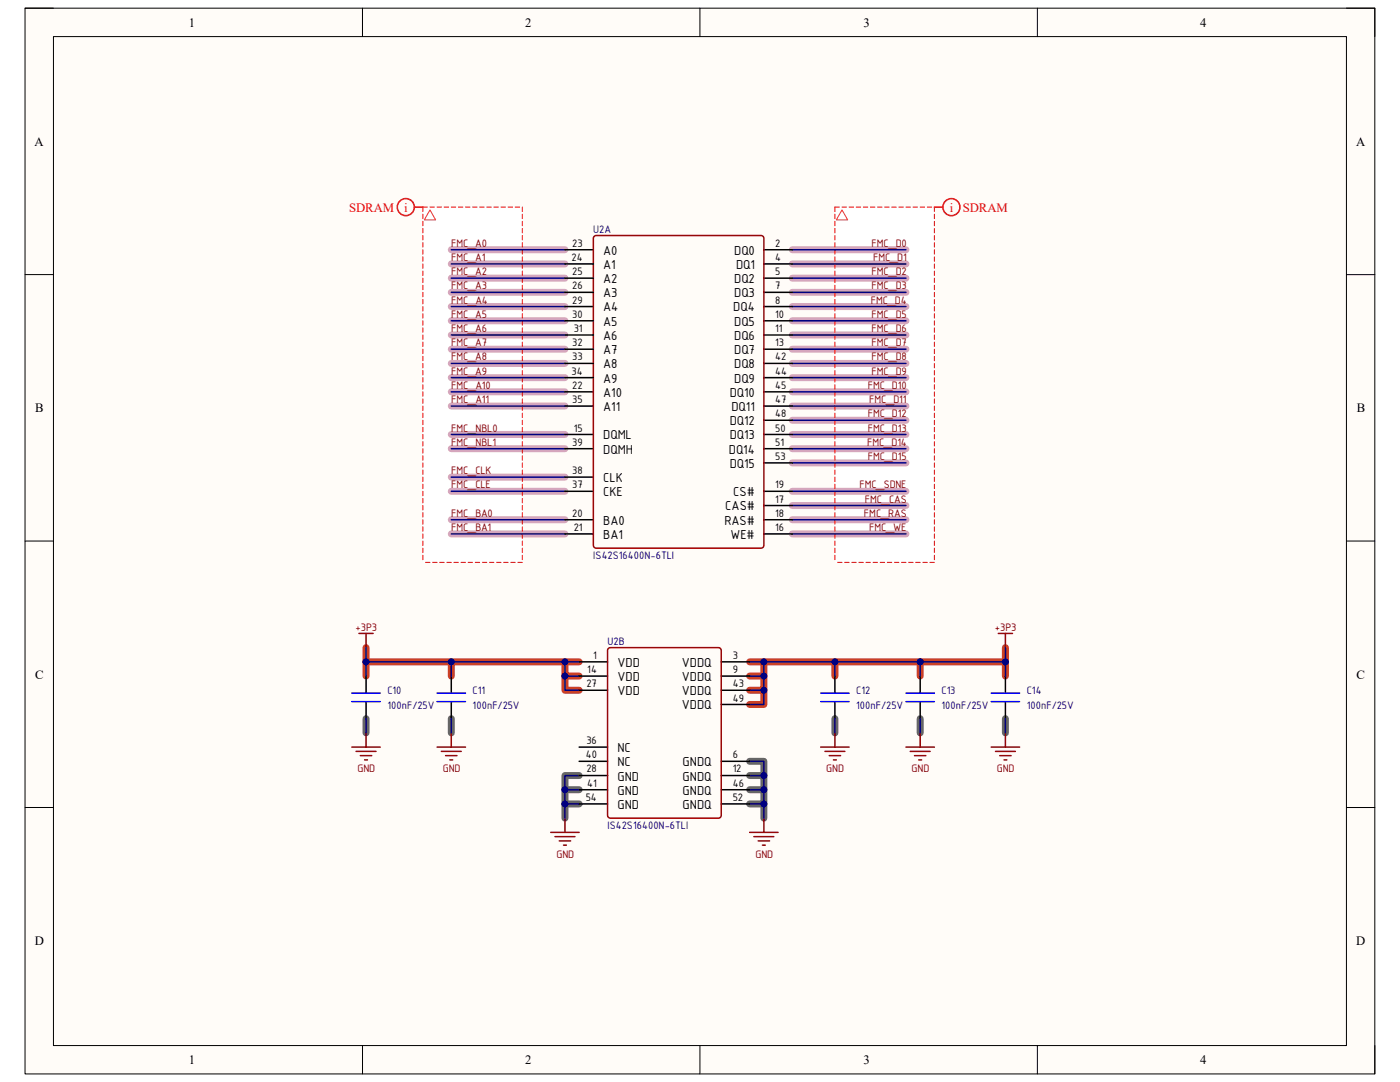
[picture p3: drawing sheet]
<svg xmlns="http://www.w3.org/2000/svg" width="279mm" height="216mm" viewBox="0 0 279 216" stroke-linecap="round" stroke-linejoin="round" font-family="sans-serif">
<path d="M5 1.6h269.4v212.7h-269.4z" fill-rule="evenodd" fill="#fffcf8"/>
<path d="M5 1.6h269.4v212.7h-269.4z" fill="none" stroke="#000" stroke-width=".2"/>
<path d="M10.7 7.3h258v201.3h-258z" fill-rule="evenodd" fill="#fffcf8"/>
<g fill="none" stroke="#000" stroke-width=".2">
<path d="M5 1.6h5.7M10.7 7.3h258v201.3h-258zM72.3 1.6v5.7M139.7 1.6v5.7M207 1.6v5.7M268.7 1.6h5.7v5.7M5 54.8h5.7M268.7 54.8h5.7M5 108h5.7M268.7 108h5.7M5 161.1h5.7M268.7 161.1h5.7"/>
<path d="M72.3 208.6v5.7M139.7 208.6v5.7M207 208.6v5.7M274.4 208.6v5.7"/>
</g>
<g fill="#fff">
<path d="M84.4 41.3h19.8v70.9h-19.8z" fill-rule="evenodd"/>
<path d="M166.6 41.3h19.9v70.9h-19.9z" fill-rule="evenodd"/>
</g>
<g fill="none" stroke="#d5a6bd" stroke-width="1.4">
<path d="M90.1 49.8h22.6M90.1 52.7h22.6M90.1 55.5h22.6M90.1 58.3h22.6M158.1 49.8h22.7M158.1 52.7h22.7M158.1 58.3h22.7M158.1 55.5h22.7M90.1 61.2h22.6M90.1 64h22.6M90.1 66.8h22.6M90.1 69.7h22.6"/>
<path d="M90.1 72.5h22.6M90.1 75.4h22.6M90.1 78.2h22.6M158.1 61.2h22.7M158.1 64h22.7M158.1 66.8h22.7M158.1 69.7h22.7M158.1 72.5h22.7M158.1 75.4h22.7M158.1 78.2h22.7M90.1 81h22.6M90.1 86.7h22.6"/>
<path d="M90.1 89.5h22.6M90.1 95.2h22.6M90.1 98h22.6M158.1 81h22.7M158.1 86.7h22.7M158.1 98h22.7M158.1 83.9h22.7M158.1 89.5h22.7M158.1 92.4h22.7M90.1 103.7h22.6M90.1 106.5h22.6M158.1 103.7h22.7"/>
<path d="M158.1 106.5h22.7M158.1 100.9h22.7"/>
</g>
<g fill="none" stroke="#cc4125" stroke-width="1.4">
<path d="M73.1 132.1h42.5M73.1 129.2v5.7M90.1 132.1v2.8M112.7 132.1v2.8h2.9M112.7 134.9v2.8h2.9M149.6 134.9h2.8M149.6 132.1h34M152.4 132.1v5.6h-2.8M152.4 137.7v2.9h-2.8M166.6 132.1v2.8M183.6 132.1v2.8M200.6 129.2v2.9h-17"/>
<path d="M200.6 132.1v2.8"/>
</g>
<path d="M73.1 143.4v2.8M90.1 143.4v2.8M112.7 157.6h2.9M115.6 154.7h-2.9v8.6M149.6 151.9h2.8v11.4M149.6 157.6h2.8M149.6 154.7h2.8M166.6 143.4v2.8M183.6 143.4v2.8M200.6 143.4v2.8M112.7 160.4h2.9M149.6 160.4h2.8" fill="none" stroke="#666" stroke-width="1.4"/>
<path d="M73.1 134.9v3.4M90.1 134.9v3.4M166.6 134.9v3.4M183.6 134.9v3.4M200.6 134.9v3.4M73.1 140v3.4M90.1 140v3.4M166.6 140v3.4M183.6 140v3.4M200.6 140v3.4" fill="none" stroke="#000" stroke-width=".3"/>
<path d="M70.2 138.3h5.7M87.2 138.3h5.7M163.8 138.3h5.7M180.8 138.3h5.7M197.8 138.3h5.7M70.2 140h5.7M87.2 140h5.7M163.8 140h5.7M180.8 140h5.7M197.8 140h5.7" fill="none" stroke="#00f" stroke-width=".3"/>
<g fill="none" stroke="#800000" stroke-width=".3">
<path d="M71.6 126.4h2.9M73.1 126.4v2.8M199.2 126.4h2.9M200.6 126.4v2.8M70.2 149.1h5.7M71.1 149.9h3.9M71.9 150.8h2.3M72.8 151.6h.5M73.1 146.2v2.9M87.2 149.1h5.7M88.1 149.9h3.9M88.9 150.8h2.3"/>
<path d="M89.8 151.6h.5M90.1 146.2v2.9M163.8 149.1h5.7M164.6 149.9h4M165.5 150.8h2.3M166.3 151.6h.6M166.6 146.2v2.9M180.8 149.1h5.7M181.7 149.9h3.9M182.5 150.8h2.3M183.4 151.6h.5M183.6 146.2v2.9"/>
<path d="M197.8 149.1h5.7M198.7 149.9h3.9M199.5 150.8h2.3M200.4 151.6h.5M200.6 146.2v2.9M109.9 166.1h5.7M110.8 166.9h3.9M111.6 167.8h2.3M112.5 168.6h.5M112.7 163.3v2.8M149.6 166.1h5.7M150.5 166.9h3.9"/>
<path d="M151.3 167.8h2.3M152.2 168.6h.5M152.4 163.3v2.8"/>
</g>
<g fill="none" stroke="#f00" stroke-width=".2">
<path d="M84.4 42.7v.9M84.4 44.2v.8M84.4 45.6v.9M84.4 47v.9M84.4 48.4v.9M84.4 49.8v.9M84.4 51.2v.9M84.4 52.7v.9M84.4 54.1v.9M84.4 55.5v.9M84.4 56.9v.9M84.4 58.3v.9"/>
<path d="M84.4 59.8v.8M85.3 41.3h-.9v.9M85.8 41.3h.9M87.2 41.3h.9M88.6 41.3h.9M90.1 41.3h.8M91.5 41.3h.9M92.9 41.3h.9M94.3 41.3h.9M95.7 41.3h.9M97.1 41.3h.9M98.6 41.3h.9"/>
<path d="M100 41.3h.9M101.4 41.3h.9M102.8 41.3h.9M104.2 41.3v.9M104.2 42.7v.9M104.2 44.2v.8M104.2 45.6v.9M104.2 47v.9M104.2 48.4v.9M104.2 49.8v.9M104.2 51.2v.9M104.2 52.7v.9"/>
<path d="M104.2 54.1v.9M104.2 55.5v.9M104.2 56.9v.9M104.2 58.3v.9M104.2 59.8v.8M166.6 42.7v.9M166.6 44.2v.8M166.6 45.6v.9M166.6 47v.9M166.6 48.4v.9M166.6 49.8v.9M166.6 51.2v.9"/>
<path d="M166.6 52.7v.9M166.6 54.1v.9M166.6 55.5v.9M166.6 56.9v.9M166.6 58.3v.9M166.6 59.8v.8M167.5 41.3h-.9v.9M168 41.3h.9M169.5 41.3h.8M170.9 41.3h.9M172.3 41.3h.9M173.7 41.3h.9"/>
<path d="M175.1 41.3h.9M176.6 41.3h.8M178 41.3h.9M179.4 41.3h.9M180.8 41.3h.9M182.2 41.3h.9M183.6 41.3h.9M185.1 41.3h.8M186.5 41.3v.9M186.5 42.7v.9M186.5 44.2v.9M186.5 45.6v.9"/>
<path d="M186.5 47v.9M186.5 48.4v.9M186.5 49.8v.9M186.5 51.3v.8M186.5 52.7v.9M186.5 54.1v.9M186.5 55.5v.9M186.5 56.9v.9M186.5 58.3v.9M186.5 59.8v.8M84.4 61.2v.9M84.4 62.6v.9"/>
<path d="M84.4 64v.9M84.4 65.4v.9M84.4 66.8v.9M84.4 68.3v.8M84.4 69.7v.9M84.4 71.1v.9M84.4 72.5v.9M84.4 73.9v.9M84.4 75.4v.8M84.4 76.8v.9M84.4 78.2v.9M84.4 79.6v.9"/>
<path d="M104.2 61.2v.9M104.2 62.6v.9M104.2 64v.9M104.2 65.4v.9M104.2 66.8v.9M104.2 68.3v.8M104.2 69.7v.9M104.2 71.1v.9M104.2 72.5v.9M104.2 73.9v.9M104.2 75.4v.8M104.2 76.8v.9"/>
<path d="M104.2 78.2v.9M104.2 79.6v.9M166.6 61.2v.9M166.6 62.6v.9M166.6 64v.9M166.6 65.4v.9M166.6 66.8v.9M166.6 68.3v.8M166.6 69.7v.9M166.6 71.1v.9M166.6 72.5v.9M166.6 73.9v.9"/>
<path d="M166.6 75.4v.8M166.6 76.8v.9M166.6 78.2v.9M166.6 79.6v.9M186.5 61.2v.9M186.5 62.6v.9M186.5 64v.9M186.5 65.4v.9M186.5 66.8v.9M186.5 68.3v.9M186.5 69.7v.9M186.5 71.1v.9"/>
<path d="M186.5 72.5v.9M186.5 73.9v.9M186.5 75.4v.8M186.5 76.8v.9M186.5 78.2v.9M186.5 79.6v.9M84.4 81v.9M84.4 82.4v.9M84.4 83.9v.8M84.4 85.3v.9M84.4 86.7v.9M84.4 88.1v.9"/>
<path d="M84.4 89.5v.9M84.4 90.9v.9M84.4 92.4v.8M84.4 93.8v.9M84.4 95.2v.9M84.4 96.6v.9M84.4 98v.9M84.4 99.5v.8M104.2 81v.9M104.2 82.4v.9M104.2 83.9v.8M104.2 85.3v.9"/>
<path d="M104.2 86.7v.9M104.2 88.1v.9M104.2 89.5v.9M104.2 90.9v.9M104.2 92.4v.8M104.2 93.8v.9M104.2 95.2v.9M104.2 96.6v.9M104.2 98v.9M104.2 99.5v.8M166.6 81v.9M166.6 82.4v.9"/>
<path d="M166.6 83.9v.8M166.6 85.3v.9M166.6 86.7v.9M166.6 88.1v.9M166.6 89.5v.9M166.6 90.9v.9M166.6 92.4v.8M166.6 93.8v.9M166.6 95.2v.9M166.6 96.6v.9M166.6 98v.9M166.6 99.5v.8"/>
<path d="M186.5 81v.9M186.5 82.4v.9M186.5 83.9v.9M186.5 85.3v.9M186.5 86.7v.9M186.5 88.1v.9M186.5 89.5v.9M186.5 91v.8M186.5 92.4v.8M186.5 93.8v.9M186.5 95.2v.9M186.5 96.6v.9"/>
<path d="M186.5 98v.9M186.5 99.5v.8M84.4 100.9v.9M84.4 102.3v.9M84.4 103.7v.9M84.4 105.1v.9M84.4 106.5v.9M84.4 108v.8M84.4 109.4v.9M84.4 110.8v.9M84.9 112.2h.9M86.3 112.2h.9"/>
<path d="M87.8 112.2h.8M89.2 112.2h.9M90.6 112.2h.9M92 112.2h.9M93.4 112.2h.9M94.8 112.2h.9M96.3 112.2h.8M97.7 112.2h.9M99.1 112.2h.9M100.5 112.2h.9M101.9 112.2h.9M103.4 112.2h.8"/>
<path d="M104.2 100.9v.9M104.2 102.3v.9M104.2 103.7v.9M104.2 105.1v.9M104.2 106.5v.9M104.2 108v.8M104.2 109.4v.9M104.2 110.8v.9M166.6 100.9v.9M166.6 102.3v.9M166.6 103.7v.9M166.6 105.1v.9"/>
<path d="M166.6 106.5v.9M166.6 108v.8M166.6 109.4v.9M166.6 110.8v.9M167.2 112.2h.8M168.6 112.2h.9M170 112.2h.9M171.4 112.2h.9M172.8 112.2h.9M174.2 112.2h.9M175.7 112.2h.9M177.1 112.2h.9"/>
<path d="M178.5 112.2h.9M179.9 112.2h.9M181.3 112.2h.9M182.8 112.2h.8M184.2 112.2h.9M185.6 112.2h.9M186.5 100.9v.9M186.5 102.3v.9M186.5 103.7v.9M186.5 105.1v.9M186.5 106.5v.9M186.5 108v.8"/>
<path d="M186.5 109.4v.9M186.5 110.8v.9"/>
</g>
<path d="M85.8 41.9l1.1 2h-2.2zM168 41.9l1.2 2h-2.3z" fill="none" stroke="#f33" stroke-width=".2"/>
<g fill="none" stroke="#f00" stroke-width=".3">
<path d="M82.7 41.3h1.7M186.5 41.3h1.7"/>
<circle cx="81" cy="41.3" r="1.7"/>
<circle cx="189.9" cy="41.3" r="1.7"/>
</g>
<g fill="none" stroke="#000080" stroke-width=".3">
<path d="M90.1 49.8h22.6M90.1 52.7h22.6M90.1 55.5h22.6M90.1 58.3h22.6M158.1 49.8h22.7M158.1 52.7h22.7M158.1 58.3h22.7M158.1 55.5h22.7M90.1 61.2h22.6M90.1 64h22.6M90.1 66.8h22.6M90.1 69.7h22.6"/>
<path d="M90.1 72.5h22.6M90.1 75.4h22.6M90.1 78.2h22.6M158.1 61.2h22.7M158.1 64h22.7M158.1 66.8h22.7M158.1 69.7h22.7M158.1 72.5h22.7M158.1 75.4h22.7M158.1 78.2h22.7M90.1 81h22.6M90.1 86.7h22.6"/>
<path d="M90.1 89.5h22.6M90.1 95.2h22.6M90.1 98h22.6M158.1 81h22.7M158.1 86.7h22.7M158.1 98h22.7M158.1 83.9h22.7M158.1 89.5h22.7M158.1 92.4h22.7M90.1 103.7h22.6M90.1 106.5h22.6M158.1 103.7h22.7"/>
<path d="M158.1 106.5h22.7M158.1 100.9h22.7M73.1 132.1v2.8"/>
</g>
<circle cx="73" cy="132.1" r=".57" fill="#000080"/>
<circle cx="73" cy="132.1" r=".57" fill="none" stroke="#000080" stroke-width=".2"/>
<path d="M73.1 132.1h42.5" fill="none" stroke="#000080" stroke-width=".3"/>
<circle cx="73" cy="132.1" r=".57" fill="#000080"/>
<circle cx="73" cy="132.1" r=".57" fill="none" stroke="#000080" stroke-width=".2"/>
<circle cx="90.1" cy="132.1" r=".57" fill="#000080"/>
<circle cx="90.1" cy="132.1" r=".57" fill="none" stroke="#000080" stroke-width=".2"/>
<circle cx="112.7" cy="132.1" r=".57" fill="#000080"/>
<circle cx="112.7" cy="132.1" r=".57" fill="none" stroke="#000080" stroke-width=".2"/>
<path d="M112.7 132.1v2.8h2.9" fill="none" stroke="#000080" stroke-width=".3"/>
<circle cx="112.7" cy="134.9" r=".57" fill="#000080"/>
<circle cx="112.7" cy="134.9" r=".57" fill="none" stroke="#000080" stroke-width=".2"/>
<circle cx="112.7" cy="132.1" r=".57" fill="#000080"/>
<circle cx="112.7" cy="132.1" r=".57" fill="none" stroke="#000080" stroke-width=".2"/>
<path d="M112.7 134.9v2.8h2.9" fill="none" stroke="#000080" stroke-width=".3"/>
<circle cx="112.7" cy="134.9" r=".57" fill="#000080"/>
<circle cx="112.7" cy="134.9" r=".57" fill="none" stroke="#000080" stroke-width=".2"/>
<path d="M73.1 129.2v2.9M73.1 143.4v2.8" fill="none" stroke="#000080" stroke-width=".3"/>
<circle cx="73" cy="132.1" r=".57" fill="#000080"/>
<circle cx="73" cy="132.1" r=".57" fill="none" stroke="#000080" stroke-width=".2"/>
<path d="M90.1 132.1v2.8M90.1 143.4v2.8" fill="none" stroke="#000080" stroke-width=".3"/>
<circle cx="90.1" cy="132.1" r=".57" fill="#000080"/>
<circle cx="90.1" cy="132.1" r=".57" fill="none" stroke="#000080" stroke-width=".2"/>
<path d="M115.6 154.7h-2.9v8.6" fill="none" stroke="#000080" stroke-width=".3"/>
<circle cx="112.7" cy="160.4" r=".57" fill="#000080"/>
<circle cx="112.7" cy="160.4" r=".57" fill="none" stroke="#000080" stroke-width=".2"/>
<circle cx="112.7" cy="157.6" r=".57" fill="#000080"/>
<circle cx="112.7" cy="157.6" r=".57" fill="none" stroke="#000080" stroke-width=".2"/>
<path d="M112.7 157.6h2.9" fill="none" stroke="#000080" stroke-width=".3"/>
<circle cx="112.7" cy="157.6" r=".57" fill="#000080"/>
<circle cx="112.7" cy="157.6" r=".57" fill="none" stroke="#000080" stroke-width=".2"/>
<path d="M112.7 160.4h2.9" fill="none" stroke="#000080" stroke-width=".3"/>
<circle cx="112.7" cy="160.4" r=".57" fill="#000080"/>
<circle cx="112.7" cy="160.4" r=".57" fill="none" stroke="#000080" stroke-width=".2"/>
<path d="M183.6 132.1v2.8" fill="none" stroke="#000080" stroke-width=".3"/>
<circle cx="183.6" cy="132.1" r=".57" fill="#000080"/>
<circle cx="183.6" cy="132.1" r=".57" fill="none" stroke="#000080" stroke-width=".2"/>
<path d="M200.6 129.2v2.9h-17M183.6 143.4v2.8" fill="none" stroke="#000080" stroke-width=".3"/>
<circle cx="200.7" cy="132.1" r=".57" fill="#000080"/>
<circle cx="200.7" cy="132.1" r=".57" fill="none" stroke="#000080" stroke-width=".2"/>
<circle cx="183.6" cy="132.1" r=".57" fill="#000080"/>
<circle cx="183.6" cy="132.1" r=".57" fill="none" stroke="#000080" stroke-width=".2"/>
<path d="M149.6 132.1h34M200.6 143.4v2.8" fill="none" stroke="#000080" stroke-width=".3"/>
<circle cx="183.6" cy="132.1" r=".57" fill="#000080"/>
<circle cx="183.6" cy="132.1" r=".57" fill="none" stroke="#000080" stroke-width=".2"/>
<circle cx="166.6" cy="132.1" r=".57" fill="#000080"/>
<circle cx="166.6" cy="132.1" r=".57" fill="none" stroke="#000080" stroke-width=".2"/>
<circle cx="152.4" cy="132.1" r=".57" fill="#000080"/>
<circle cx="152.4" cy="132.1" r=".57" fill="none" stroke="#000080" stroke-width=".2"/>
<path d="M200.6 132.1v2.8" fill="none" stroke="#000080" stroke-width=".3"/>
<circle cx="200.7" cy="132.1" r=".57" fill="#000080"/>
<circle cx="200.7" cy="132.1" r=".57" fill="none" stroke="#000080" stroke-width=".2"/>
<path d="M152.4 132.1v5.6h-2.8" fill="none" stroke="#000080" stroke-width=".3"/>
<circle cx="152.4" cy="137.7" r=".57" fill="#000080"/>
<circle cx="152.4" cy="137.7" r=".57" fill="none" stroke="#000080" stroke-width=".2"/>
<circle cx="152.4" cy="134.9" r=".57" fill="#000080"/>
<circle cx="152.4" cy="134.9" r=".57" fill="none" stroke="#000080" stroke-width=".2"/>
<circle cx="152.4" cy="132.1" r=".57" fill="#000080"/>
<circle cx="152.4" cy="132.1" r=".57" fill="none" stroke="#000080" stroke-width=".2"/>
<path d="M149.6 134.9h2.8" fill="none" stroke="#000080" stroke-width=".3"/>
<circle cx="152.4" cy="134.9" r=".57" fill="#000080"/>
<circle cx="152.4" cy="134.9" r=".57" fill="none" stroke="#000080" stroke-width=".2"/>
<path d="M152.4 137.7v2.9h-2.8" fill="none" stroke="#000080" stroke-width=".3"/>
<circle cx="152.4" cy="137.7" r=".57" fill="#000080"/>
<circle cx="152.4" cy="137.7" r=".57" fill="none" stroke="#000080" stroke-width=".2"/>
<path d="M166.6 132.1v2.8" fill="none" stroke="#000080" stroke-width=".3"/>
<circle cx="166.6" cy="132.1" r=".57" fill="#000080"/>
<circle cx="166.6" cy="132.1" r=".57" fill="none" stroke="#000080" stroke-width=".2"/>
<path d="M149.6 151.9h2.8v11.4M166.6 143.4v2.8" fill="none" stroke="#000080" stroke-width=".3"/>
<circle cx="152.4" cy="160.4" r=".57" fill="#000080"/>
<circle cx="152.4" cy="160.4" r=".57" fill="none" stroke="#000080" stroke-width=".2"/>
<circle cx="152.4" cy="157.6" r=".57" fill="#000080"/>
<circle cx="152.4" cy="157.6" r=".57" fill="none" stroke="#000080" stroke-width=".2"/>
<circle cx="152.4" cy="154.7" r=".57" fill="#000080"/>
<circle cx="152.4" cy="154.7" r=".57" fill="none" stroke="#000080" stroke-width=".2"/>
<path d="M149.6 154.7h2.8" fill="none" stroke="#000080" stroke-width=".3"/>
<circle cx="152.4" cy="154.7" r=".57" fill="#000080"/>
<circle cx="152.4" cy="154.7" r=".57" fill="none" stroke="#000080" stroke-width=".2"/>
<path d="M149.6 157.6h2.8" fill="none" stroke="#000080" stroke-width=".3"/>
<circle cx="152.4" cy="157.6" r=".57" fill="#000080"/>
<circle cx="152.4" cy="157.6" r=".57" fill="none" stroke="#000080" stroke-width=".2"/>
<path d="M149.6 160.4h2.8" fill="none" stroke="#000080" stroke-width=".3"/>
<circle cx="152.4" cy="160.4" r=".57" fill="#000080"/>
<circle cx="152.4" cy="160.4" r=".57" fill="none" stroke="#000080" stroke-width=".2"/>
<g fill="none" stroke="#000" stroke-width=".3">
<path d="M112.7 49.8h5.7M112.7 55.5h5.7M112.7 52.7h5.7M112.7 58.3h5.7M152.4 49.8h5.7M152.4 55.5h5.7M152.4 52.7h5.7M152.4 58.3h5.7M112.7 78.2h5.7M112.7 72.5h5.7M112.7 75.4h5.7M112.7 61.2h5.7"/>
<path d="M112.7 66.8h5.7M112.7 64h5.7M112.7 69.7h5.7M152.4 78.2h5.7M152.4 72.5h5.7M152.4 75.4h5.7M152.4 61.2h5.7M152.4 66.8h5.7M152.4 64h5.7M152.4 69.7h5.7M112.7 89.5h5.7M112.7 86.7h5.7"/>
<path d="M112.7 81h5.7M112.7 95.2h5.7M112.7 98h5.7M152.4 89.5h5.7M152.4 83.9h5.7M152.4 92.4h5.7M152.4 86.7h5.7M152.4 81h5.7M152.4 98h5.7M112.7 103.7h5.7M112.7 106.5h5.7M152.4 100.9h5.7"/>
<path d="M152.4 103.7h5.7M152.4 106.5h5.7M115.6 132.1h5.7M115.6 134.9h5.7M115.6 137.7h5.7M143.9 132.1h5.7M143.9 134.9h5.7M143.9 137.7h5.7M115.6 154.7h5.7M115.6 157.6h5.7M115.6 151.9h5.7M115.6 149.1h5.7"/>
<path d="M143.9 154.7h5.7M143.9 157.6h5.7M143.9 151.9h5.7M143.9 140.6h5.7M115.6 160.4h5.7M143.9 160.4h5.7"/>
</g>
<path d="M118.7 47.1l33.2-.1 .5 .3v61.5l-.2 .5-33.2 .1-.5-.3-.1-61.5zM121.5 129.3l21.9-.1 .5 .3v33.2l-.2 .5-21.9 .1-.5-.3v-33.2z" fill="none" stroke="#980000" stroke-width=".3"/>
<g font-size="2.8">
<text x="120.4" y="50.8">A0</text>
<text x="120.4" y="53.6">A1</text>
<text x="146.5" y="50.8">DQ0</text>
<text x="146.9" y="53.6">DQ1</text>
<text x="120.4" y="56.5">A2</text>
<text x="120.4" y="59.3">A3</text>
<text x="146.5" y="56.5">DQ2</text>
<text x="146.5" y="59.3">DQ3</text>
<text x="120.4" y="62.1">A4</text>
<text x="120.4" y="65">A5</text>
<text x="146.3" y="62.1">DQ4</text>
<text x="146.5" y="65">DQ5</text>
<text x="120.4" y="67.8">A6</text>
<text x="120.4" y="70.7">A7</text>
<text x="146.5" y="67.8">DQ6</text>
<text x="146.5" y="70.7">DQ7</text>
<text x="120.4" y="73.5">A8</text>
<text x="120.4" y="76.3">A9</text>
<text x="146.5" y="73.5">DQ8</text>
<text x="146.5" y="76.3">DQ9</text>
<text x="120.4" y="82">A11</text>
<text x="120.4" y="79.2">A10</text>
<text x="145.6" y="79.2">DQ10</text>
<text x="146" y="82">DQ11</text>
<text x="120.4" y="87.7">DQML</text>
<text x="145.6" y="84.8">DQ12</text>
<text x="145.6" y="87.7">DQ13</text>
<text x="120.4" y="90.5">DQMH</text>
<text x="145.5" y="90.5">DQ14</text>
<text x="145.6" y="93.3">DQ15</text>
<text x="120.4" y="96.2">CLK</text>
<text x="120.4" y="99">CKE</text>
<text x="144.7" y="101.9">CAS#</text>
<text x="146.3" y="99">CS#</text>
<text x="120.4" y="104.7">BA0</text>
<text x="120.4" y="107.5">BA1</text>
<text x="144.6" y="104.7">RAS#</text>
<text x="145.8" y="107.5">WE#</text>
<text x="123.2" y="135.9">VDD</text>
<text x="123.2" y="133.1">VDD</text>
<text x="136.1" y="133.1">VDDQ</text>
<text x="136.1" y="135.9">VDDQ</text>
<text x="123.2" y="138.7">VDD</text>
<text x="136.1" y="141.6">VDDQ</text>
<text x="136.1" y="138.7">VDDQ</text>
<text x="123.2" y="155.7">GND</text>
<text x="123.2" y="152.9">NC</text>
<text x="123.2" y="150.1">NC</text>
<text x="136.2" y="152.9">GNDQ</text>
<text x="136.2" y="155.7">GNDQ</text>
<text x="123.2" y="158.6">GND</text>
<text x="123.2" y="161.4">GND</text>
<text x="136.2" y="161.4">GNDQ</text>
<text x="136.2" y="158.6">GNDQ</text>
</g>
<g font-size="2.5">
<text x="37.7" y="5.3">1</text>
<text x="104.8" y="5.3">2</text>
<text x="172.3" y="5.3">3</text>
<text x="239.5" y="5.3">4</text>
<text x="6.9" y="29.1">A</text>
<text x="270.6" y="29.1">A</text>
<text x="7" y="82.3">B</text>
<text x="270.8" y="82.3">B</text>
<text x="7" y="135.4">C</text>
<text x="270.7" y="135.4">C</text>
<text x="6.9" y="188.6">D</text>
<text x="270.7" y="188.6">D</text>
<text x="37.7" y="212.3">1</text>
<text x="104.8" y="212.3">2</text>
<text x="172.3" y="212.3">3</text>
<text x="239.5" y="212.3">4</text>
</g>
<g font-size="2.5" fill="#f00">
<text x="69.7" y="42.2">SDRAM</text>
<text x="80.6" y="42.2">i</text>
<text x="189.6" y="42.2">i</text>
<text x="192.1" y="42.2">SDRAM</text>
</g>
<g font-size="2.3" fill="#000080">
<text x="118.4" y="46.4">U2A</text>
<text x="118.4" y="111.6">IS42S16400N-6TLI</text>
<text x="121.2" y="128.7">U2B</text>
<text x="77.3" y="138.6">C10</text>
<text x="77.3" y="141.4">100nF/25V</text>
<text x="94.3" y="138.6">C11</text>
<text x="94.3" y="141.4">100nF/25V</text>
<text x="170.9" y="138.6">C12</text>
<text x="170.9" y="141.4">100nF/25V</text>
<text x="187.9" y="138.6">C13</text>
<text x="187.9" y="141.4">100nF/25V</text>
<text x="204.9" y="138.6">C14</text>
<text x="204.9" y="141.4">100nF/25V</text>
<text x="121.2" y="165.5">IS42S16400N-6TLI</text>
</g>
<g font-size="2.3" fill="#800000">
<text x="90" y="49.2">FMC_A0</text>
<text x="90" y="52.1">FMC_A1</text>
<text x="173.9" y="49.2">FMC_D0</text>
<text x="174.2" y="52.1">FMC_D1</text>
<text x="90" y="54.9">FMC_A2</text>
<text x="90" y="57.7">FMC_A3</text>
<text x="173.9" y="54.9">FMC_D2</text>
<text x="173.9" y="57.7">FMC_D3</text>
<text x="90" y="60.6">FMC_A4</text>
<text x="90" y="63.4">FMC_A5</text>
<text x="173.8" y="60.6">FMC_D4</text>
<text x="173.9" y="63.4">FMC_D5</text>
<text x="90" y="66.3">FMC_A6</text>
<text x="90" y="69.1">FMC_A7</text>
<text x="90" y="71.9">FMC_A8</text>
<text x="173.9" y="66.3">FMC_D6</text>
<text x="173.9" y="69.1">FMC_D7</text>
<text x="173.9" y="71.9">FMC_D8</text>
<text x="90" y="74.8">FMC_A9</text>
<text x="90" y="77.6">FMC_A10</text>
<text x="173.2" y="77.6">FMC_D10</text>
<text x="173.9" y="74.8">FMC_D9</text>
<text x="90" y="80.4">FMC_A11</text>
<text x="173.2" y="83.3">FMC_D12</text>
<text x="173.5" y="80.4">FMC_D11</text>
<text x="90" y="86.1">FMC_NBL0</text>
<text x="90" y="88.9">FMC_NBL1</text>
<text x="173.1" y="88.9">FMC_D14</text>
<text x="173.2" y="86.1">FMC_D13</text>
<text x="90" y="94.6">FMC_CLK</text>
<text x="173.2" y="91.8">FMC_D15</text>
<text x="90" y="97.5">FMC_CLE</text>
<text x="171.5" y="97.5">FMC_SDNE</text>
<text x="172.6" y="100.3">FMC_CAS</text>
<text x="90" y="103.1">FMC_BA0</text>
<text x="90" y="106">FMC_BA1</text>
<text x="172.4" y="103.1">FMC_RAS</text>
<text x="173.5" y="106">FMC_WE</text>
<text x="71" y="125.8">+3P3</text>
<text x="198.5" y="125.8">+3P3</text>
<text x="71.3" y="154.1">GND</text>
<text x="88.3" y="154.1">GND</text>
<text x="164.9" y="154.1">GND</text>
<text x="181.9" y="154.1">GND</text>
<text x="198.9" y="154.1">GND</text>
<text x="111" y="171.2">GND</text>
<text x="150.7" y="171.2">GND</text>
</g>
<g font-size="2.3">
<text x="114" y="52.1">24</text>
<text x="114.2" y="49.2">23</text>
<text x="154.7" y="49.2">2</text>
<text x="154.7" y="52.1">4</text>
<text x="114.2" y="54.9">25</text>
<text x="114.2" y="57.7">26</text>
<text x="154.7" y="54.9">5</text>
<text x="154.7" y="57.7">7</text>
<text x="114.2" y="60.6">29</text>
<text x="114.2" y="63.4">30</text>
<text x="154.7" y="60.6">8</text>
<text x="154.7" y="63.4">10</text>
<text x="114.2" y="69.1">32</text>
<text x="114.2" y="71.9">33</text>
<text x="114.5" y="66.3">31</text>
<text x="154.7" y="71.9">42</text>
<text x="154.7" y="66.3">11</text>
<text x="154.7" y="69.1">13</text>
<text x="114" y="74.8">34</text>
<text x="114.2" y="77.6">22</text>
<text x="154.7" y="77.6">45</text>
<text x="154.7" y="74.8">44</text>
<text x="114.2" y="80.4">35</text>
<text x="154.7" y="83.3">48</text>
<text x="154.7" y="80.4">47</text>
<text x="114.2" y="88.9">39</text>
<text x="114.5" y="86.1">15</text>
<text x="154.7" y="88.9">51</text>
<text x="154.7" y="86.1">50</text>
<text x="114.2" y="94.6">38</text>
<text x="154.7" y="91.8">53</text>
<text x="114.2" y="97.5">37</text>
<text x="154.7" y="100.3">17</text>
<text x="154.7" y="97.5">19</text>
<text x="114.2" y="103.1">20</text>
<text x="114.5" y="106">21</text>
<text x="154.7" y="103.1">18</text>
<text x="154.7" y="106">16</text>
<text x="118.4" y="131.5">1</text>
<text x="146.2" y="131.5">3</text>
<text x="117.1" y="137.2">27</text>
<text x="117.2" y="134.3">14</text>
<text x="146.2" y="134.3">9</text>
<text x="146.2" y="137.2">43</text>
<text x="146.2" y="140">49</text>
<text x="117.1" y="148.5">36</text>
<text x="116.9" y="151.3">40</text>
<text x="117.1" y="154.1">28</text>
<text x="146.2" y="151.3">6</text>
<text x="146.2" y="154.1">12</text>
<text x="116.9" y="159.8">54</text>
<text x="117.2" y="157">41</text>
<text x="146.2" y="159.8">52</text>
<text x="146.2" y="157">46</text>
</g>
</svg>
